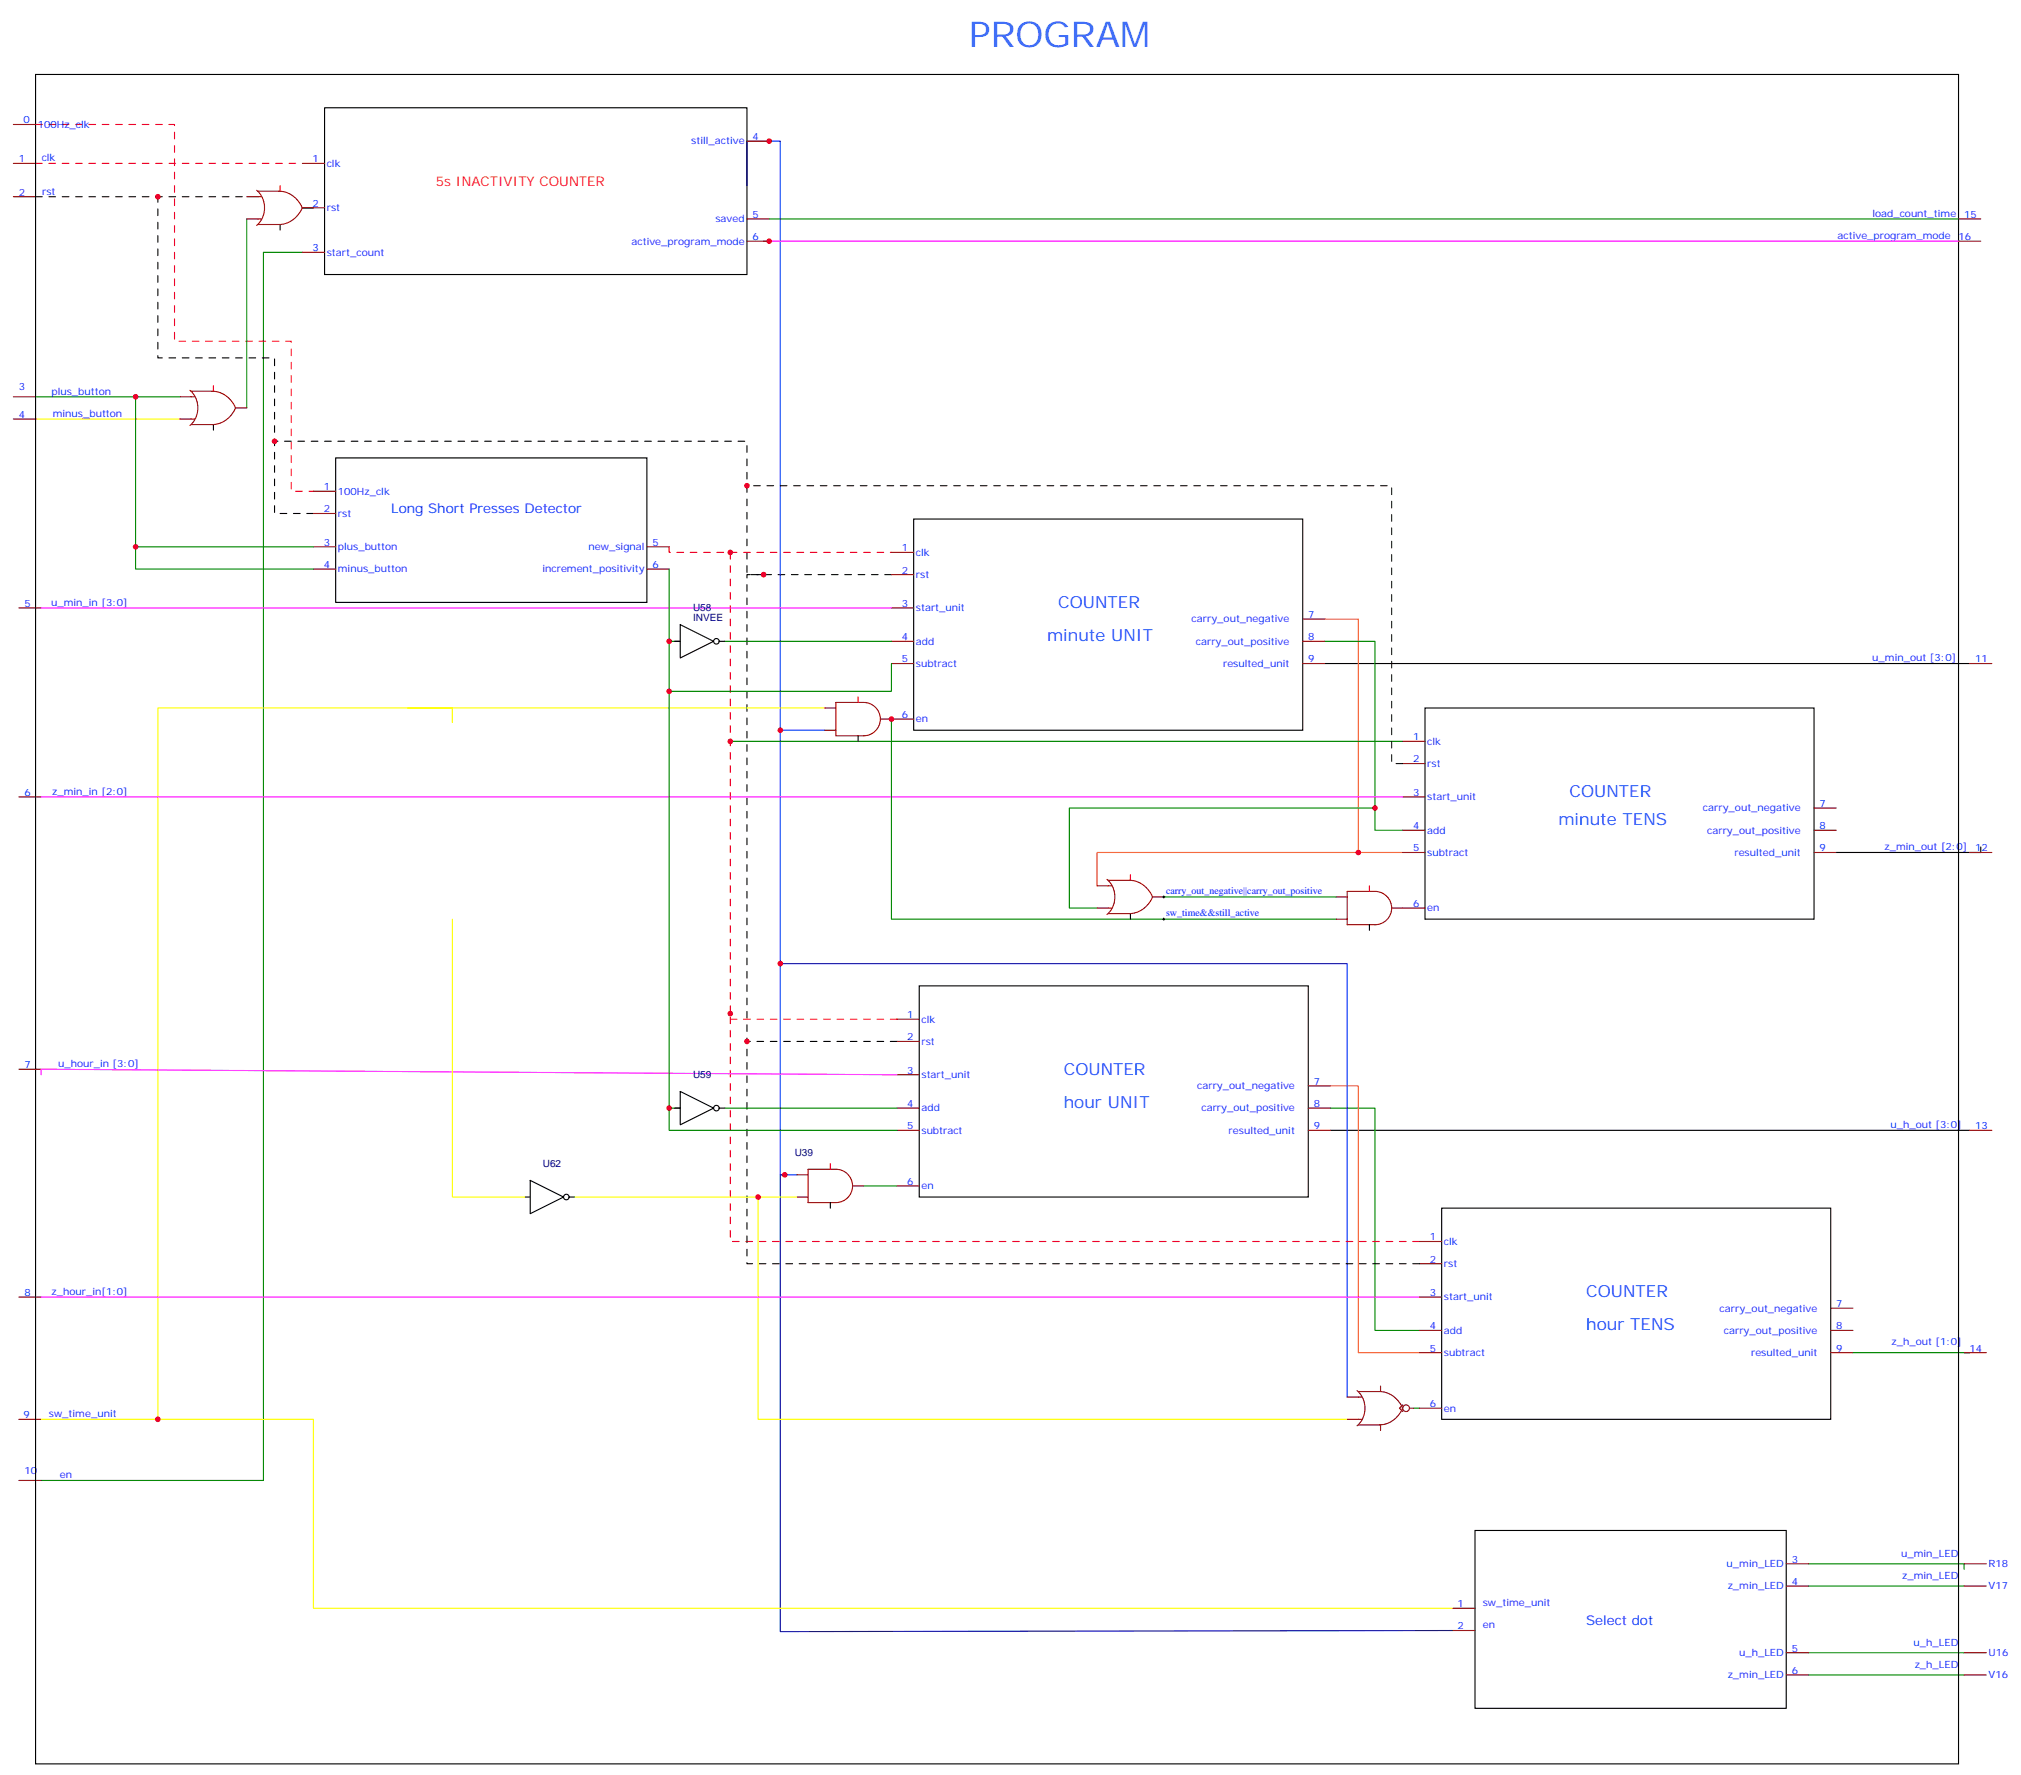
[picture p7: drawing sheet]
<svg xmlns="http://www.w3.org/2000/svg" width="641mm" height="563mm" viewBox="0 0 641 563" stroke-linecap="round" stroke-linejoin="round" font-family="sans-serif">
<g fill="none" stroke="#008700" stroke-width=".35">
<path d="M78.3 69.5v60M96 66h3.5M244.1 69.5h377.5M96 80.1h-12.4v389.8h-70.5M11.3 125.9h45.8M43 125.9v47.7h56.5M43 173.6v7h56.5M212.4 180.6v23h3.5M212.4 203.6v15.8h70.5v-8.8M212.4 219.4v132.3M230 203.6h52.9M420.5 203.6h15.9v59.9h8.8"/>
<path d="M231.8 235.3h213.4M282.9 228.2v63.5h141.1M436.4 256.5h-97v31.7h8.8M369.4 284.7h54.6M215.9 351.7h-3.5v7.1h72.3M230 351.7h54.7M422.3 351.7h14.1v70.6h14.1M274.1 376.4h10.6M588.1 429.3h37h-1.7M448.7 447h1.8M574 496.4h49.4v1.7M574 503.4h49.4"/>
<path d="M574 531.6h49.4M574 524.6h49.4"/>
</g>
<g fill="none" stroke="#870000" stroke-width=".35">
<path d="M4.2 39.5h7.1M4.2 51.9h7.1M96 51.9h7M237.1 44.8h7M4.2 62.4h7.1M78.3 62.4h3.5M78.3 69.5h3.5M96 66h7M237.1 69.5h7M237.1 76.6h7M621.6 69.5h7M621.6 76.6h7"/>
<path d="M96 80.1h7M4.2 125.9h7.1M4.2 133h7.1M57.1 125.9h3.6M57.1 133h3.6M74.8 129.5h3.5M99.5 155.9h7M99.5 163h7M99.5 173.6h7M205.3 173.6h7.1M282.9 175.3h7.1M6 193h7.1"/>
<path d="M99.5 180.6h7M205.3 180.6h7.1M282.9 193h7.1M282.9 182.4h7.1M413.5 196.5h7M282.9 210.6h7.1M282.9 203.6h7.1M413.5 210.6h7M413.5 203.6h7M625.1 210.6h7.1M261.8 224.7h3.5M261.8 231.8h3.5"/>
<path d="M279.4 228.2h10.6M445.2 235.3h7.1M6 252.9h7.1M445.2 252.9h7.1M445.2 242.4h7.1M575.7 256.5h7.1M445.2 270.6h7.1M445.2 263.5h7.1M575.7 270.6h7.1M575.7 263.5h7.1M625.1 270.6h7.1M348.2 288.2h3.5"/>
<path d="M348.2 281.2h3.5M365.8 284.7h3.6M424 284.7h3.6M424 291.7h3.6M441.7 288.2h10.6M6 339.4h7.1M284.7 323.5h7M284.7 330.6h7M284.7 358.8h7M284.7 351.7h7M284.7 341.1h7M415.2 358.8h7.1"/>
<path d="M415.2 351.7h7.1M415.2 344.7h7.1M625.1 358.8h7.1M252.9 372.9h3.6M252.9 379.9h3.6M270.6 376.4h3.5M284.7 376.4h7M450.5 394.1h7.1M6 411.7h7.1M450.5 411.7h7.1M450.5 401.1h7.1M581 415.2h7.1"/>
<path d="M438.1 439.9v1.8M450.5 429.3h7.1M450.5 422.3h7.1M581 429.3h7.1M581 422.3h7.1M623.4 429.3h7M6 450.5h7.1M427.6 443.4h4.6M427.6 450.5h4.6M430.7 441.4a7.4 7.4 0 0 1 0 11.1M431.1 441.7h6.7a8.2 8.2 0 0 1 7 4.5M438.1 452.3v1.7"/>
<path d="M444.8 447.7a8.2 8.2 0 0 1-7 4.6h-6.7M445.2 445.9l-1.1 1.1 1.1 1M447.3 447h1.4M450.5 447h7.1M6 469.9h7.1M566.9 496.4h7.1M623.4 496.4h7M461.1 510.5h7M461.1 517.5h7M566.9 503.4h7.1M623.4 503.4h7M566.9 531.6h7.1"/>
<path d="M566.9 524.6h7.1M623.4 531.6h7M623.4 524.6h7"/>
<circle cx="446.3" cy="447" r="1.06"/>
</g>
<path d="M249.1 372.9h-1.5v145l213.5-.4" fill="none" stroke="#009" stroke-width=".35"/>
<path d="M261.8 224.7h-132.3h14.1v4.6v-4.6h-93.5v225.8h49.4v60h361.6M143.6 291.7v88.2h22.9M182.4 379.9h70.5M240.6 379.9v70.6h187M13.1 450.5h37" fill="none" stroke="#ff0" stroke-width=".35"/>
<g fill="none" stroke="#000" stroke-width=".35">
<path d="M11.3 23.6h610.3v536.3h-610.3zM103 34.2h134.1v52.9h-134.1zM88.9 71.3v1.7M67.7 134.8v1.7M106.5 145.3h98.8v45.9h-98.8zM290 164.7h123.5v67.1h-123.5zM215.9 198.3l10.6 5.3-10.6 5.2zM214.1 203.6h1.8M228.2 203.6h1.8M420.5 210.6h204.6M272.3 233.5v1.8M452.3 224.7h123.4v67h-123.4z"/>
<path d="M628.6 268.8v1.8h-45.8M358.8 290v1.7M434.6 293.5v1.8M291.7 312.9h123.5v67h-123.5zM214.1 351.7h1.8M215.9 346.4l10.6 5.3-10.6 5.3zM228.2 351.7h1.8M422.3 358.8h202.8M166.5 379.9h1.8M168.3 374.6l10.6 5.3-10.6 5.3zM180.6 379.9h1.8M263.5 381.7v1.8"/>
<path d="M457.6 383.5h123.4v67h-123.4zM468.1 485.8h98.8v56.4h-98.8z"/>
<circle cx="227.4" cy="203.6" r=".88"/>
<circle cx="227.4" cy="351.7" r=".88"/>
<circle cx="179.7" cy="379.9" r=".88"/>
</g>
<path d="M420.5 196.5h10.6v74.1h14.1M422.3 344.7h8.8v84.6h19.4" fill="none" stroke="#f63" stroke-width=".35"/>
<path d="M237.1 58.9v-14.1h10.5v187h14.2M247.6 231.8v141.1h5.3M247.6 305.9h180v137.5" fill="none" stroke="#00f" stroke-width=".35"/>
<g fill="none" stroke="#a10000" stroke-width=".35">
<path d="M81.4 60.4a7.4 7.4 0 0 1 0 11.1M81.8 60.7h6.7a8.2 8.2 0 0 1 7.1 4.5M81.8 69.5h1.1M81.8 62.4h1.1M95.6 66.7a8.2 8.2 0 0 1-7.1 4.6h-6.7M95.6 65.3a1.07 1.07 0 0 1 0 1.4M60.3 123.9a7.4 7.4 0 0 1 0 11.1M60.7 124.2h6.7a8.2 8.2 0 0 1 7 4.5M60.7 133h1M60.7 125.9h1M74.4 128.8a1.07 1.07 0 0 1 0 1.4 8.2 8.2 0 0 1-7 4.6h-6.7M265.3 223h8.8a5.3 5.3 0 0 1 5.3 5.2 5.3 5.3 0 0 1-5.3 5.3h-8.8z"/>
<path d="M351.3 279.1a7.4 7.4 0 0 1 0 11.2M351.7 279.4h6.7a8.2 8.2 0 0 1 7.3 5.3 8.2 8.2 0 0 1-7.3 5.3h-6.7M351.7 288.2h1.1M351.7 281.2h1.1M427.6 282.9h8.8a5.3 5.3 0 0 1 5.3 5.3 5.3 5.3 0 0 1-5.3 5.3h-8.8zM256.5 371.1h8.8a5.3 5.3 0 0 1 5.3 5.3 5.3 5.3 0 0 1-5.3 5.3h-8.8zM444.9 446.3a1.07 1.07 0 0 1 0 1.4"/>
</g>
<path d="M99.5 163h-12.4v-49.4h-37v-51.2M282.9 182.4h-45.8v-42.3h-150M284.7 330.6h-47.6v-148.2h5.3M450.5 401.1h-213.4v-70.5" fill="none" stroke="#000" stroke-width=".35" stroke-dasharray="2.1 2.1"/>
<path d="M11.3 39.5h44.1v68.8h37v47.6h7.1M212.4 173.6v1.7h70.5M284.7 323.5h-52.9v-148.2M450.5 394.1h-218.7v-72.4" fill="none" stroke="#f00" stroke-width=".35" stroke-dasharray="2.1 2.1"/>
<path d="M11.3 62.4h67M445.2 242.4h-3.5v-88.2h-204.6" fill="none" stroke="#300" stroke-width=".35" stroke-dasharray="2.1 2.1"/>
<path d="M88.9 58.9v1.8M67.7 122.4v1.8M272.3 221.2v1.8M358.8 277.6v1.8M434.6 281.2v1.7M263.5 369.4v1.7" fill="none" stroke="#f00" stroke-width=".35"/>
<path d="M11.3 51.9h84.7" fill="none" stroke="#f03" stroke-width=".35" stroke-dasharray="2.1 2.1"/>
<path d="M11.3 133h45.8" fill="none" stroke="#f90" stroke-width=".35"/>
<path d="M242.4 76.6h379.2M13.1 193h269.8M13.1 252.9h432.1M13.1 341.1v-1.7l271.6 1.7M13.1 411.7h437.4" fill="none" stroke="#f0f" stroke-width=".35"/>
<path d="M431.1 270.6h-82.9v10.6" fill="none" stroke="#f60" stroke-width=".35"/>
<path d="M369 284.7h.7M369 291.7h.7M369.4 284.3v.7M369.4 291.4v.7" fill="none" stroke="#000" stroke-width=".32"/>
<g fill="#c00">
<circle cx="249.1" cy="372.9" r=".88"/>
<circle cx="247.7" cy="305.9" r=".88"/>
<circle cx="242.4" cy="182.4" r=".88"/>
<circle cx="87.1" cy="140.1" r=".88"/>
<circle cx="231.8" cy="321.7" r=".88"/>
<circle cx="231.8" cy="175.3" r=".88"/>
<circle cx="50.1" cy="62.4" r=".88"/>
<circle cx="50.1" cy="450.5" r=".88"/>
<circle cx="237.1" cy="330.6" r=".88"/>
<circle cx="231.8" cy="235.3" r=".88"/>
<circle cx="212.4" cy="203.6" r=".88"/>
<circle cx="212.4" cy="219.4" r=".88"/>
<circle cx="212.4" cy="351.7" r=".88"/>
<circle cx="43" cy="125.9" r=".88"/>
<circle cx="43" cy="173.6" r=".88"/>
<circle cx="240.6" cy="379.9" r=".88"/>
<circle cx="247.7" cy="231.8" r=".88"/>
<circle cx="244.1" cy="44.8" r=".88"/>
<circle cx="244.1" cy="76.6" r=".88"/>
<circle cx="282.9" cy="228.2" r=".88"/>
<circle cx="436.4" cy="256.5" r=".88"/>
<circle cx="431.1" cy="270.6" r=".88"/>
<circle cx="237.1" cy="154.2" r=".88"/>
</g>
<text font-size="11.3" fill="#09f" x="307.6" y="14.8">PROGRAM</text>
<g font-size="5.3" fill="#06f">
<text x="335.8" y="193">COUNTER</text>
<text x="332.3" y="203.6">minute UNIT</text>
<text x="498.1" y="252.9">COUNTER</text>
<text x="494.6" y="261.8">minute TENS</text>
<text x="337.6" y="341.1">COUNTER</text>
<text x="337.6" y="351.7">hour UNIT</text>
<text x="503.4" y="411.7">COUNTER</text>
<text x="503.4" y="422.3">hour TENS</text>
</g>
<text font-size="4.2" fill="#f03" x="138.3" y="58.9">5s INACTIVITY COUNTER</text>
<g font-size="4.2" fill="#00f">
<text x="124.2" y="163">Long Short Presses Detector</text>
<text x="503.4" y="515.8">Select dot</text>
</g>
<g font-size="3.2" fill="#00f">
<text x="7.5" y="39.2">0</text>
<text x="12" y="40.6">100Hz_clk</text>
<text x="219.4" y="45.9">still_active</text>
<text x="238.8" y="44.5">4</text>
<text x="6" y="51.5">1</text>
<text x="13.2" y="51.2">clk</text>
<text x="99.2" y="51.5">1</text>
<text x="103.7" y="52.9">clk</text>
<text x="6" y="62.1">2</text>
<text x="13.4" y="61.7">rst</text>
<text x="99.2" y="65.6">2</text>
<text x="103.7" y="67">rst</text>
<text x="227.1" y="70.6">saved</text>
<text x="238.8" y="69.1">5</text>
<text x="594.2" y="68.8">load_count_time</text>
<text x="623.4" y="69.1">15</text>
<text x="200.4" y="77.6">active_program_mode</text>
<text x="238.8" y="76.2">6</text>
<text x="583.2" y="75.8">active_program_mode</text>
<text x="621.6" y="76.2">16</text>
<text x="99.2" y="79.7">3</text>
<text x="103.7" y="81.1">start_count</text>
<text x="6" y="123.8">3</text>
<text x="16.3" y="125.2">plus_button</text>
<text x="6" y="132.6">4</text>
<text x="16.8" y="132.3">minus_button</text>
<text x="102.8" y="155.6">1</text>
<text x="107.2" y="157">100Hz_clk</text>
<text x="102.8" y="162.6">2</text>
<text x="107.2" y="164">rst</text>
<text x="102.8" y="173.2">3</text>
<text x="207.1" y="173.2">5</text>
<text x="107.2" y="174.6">plus_button</text>
<text x="186.8" y="174.6">new_signal</text>
<text x="286.2" y="175">1</text>
<text x="290.7" y="176.4">clk</text>
<text x="102.8" y="180.3">4</text>
<text x="107.2" y="181.7">minus_button</text>
<text x="172.2" y="181.7">increment_positivity</text>
<text x="207.1" y="180.3">6</text>
<text x="286.2" y="182">2</text>
<text x="290.7" y="183.4">rst</text>
<text x="7.8" y="192.6">5</text>
<text x="16.2" y="192.3">u_min_in [3:0]</text>
<text x="286.2" y="192.6">3</text>
<text x="290.7" y="194">start_unit</text>
<text x="378.2" y="197.6">carry_out_negative</text>
<text x="415.2" y="196.1">7</text>
<text x="286.2" y="203.2">4</text>
<text x="415.2" y="203.2">8</text>
<text x="290.7" y="204.6">add</text>
<text x="379.6" y="204.6">carry_out_positive</text>
<text x="594.2" y="209.9">u_min_out [3:0]</text>
<text x="286.2" y="210.3">5</text>
<text x="290.7" y="211.7">subtract</text>
<text x="388.2" y="211.7">resulted_unit</text>
<text x="415.2" y="210.3">9</text>
<text x="626.9" y="210.3">11</text>
<text x="286.2" y="227.9">6</text>
<text x="290.7" y="229.3">en</text>
<text x="448.5" y="234.9">1</text>
<text x="453" y="236.4">clk</text>
<text x="448.5" y="242">2</text>
<text x="453" y="243.4">rst</text>
<text x="7.8" y="252.6">6</text>
<text x="16.6" y="252.2">z_min_in [2:0]</text>
<text x="448.5" y="252.6">3</text>
<text x="453" y="254">start_unit</text>
<text x="540.5" y="257.5">carry_out_negative</text>
<text x="577.5" y="256.1">7</text>
<text x="448.5" y="263.2">4</text>
<text x="577.5" y="263.2">8</text>
<text x="453" y="264.6">add</text>
<text x="541.8" y="264.6">carry_out_positive</text>
<text x="598.1" y="269.9">z_min_out [2:0]</text>
<text x="448.5" y="270.2">5</text>
<text x="453" y="271.6">subtract</text>
<text x="550.5" y="271.6">resulted_unit</text>
<text x="577.5" y="270.2">9</text>
<text x="626.9" y="270.2">12</text>
<text x="370.1" y="283.8">carry_out_negative||carry_out_positive</text>
<text x="448.5" y="287.9">6</text>
<text x="370.1" y="290.9">sw_time&amp;&amp;still_active</text>
<text x="453" y="289.3">en</text>
<text x="288" y="323.1">1</text>
<text x="292.5" y="324.6">clk</text>
<text x="288" y="330.2">2</text>
<text x="292.5" y="331.6">rst</text>
<text x="7.8" y="339">7</text>
<text x="18.4" y="338.7">u_hour_in [3:0]</text>
<text x="288" y="340.8">3</text>
<text x="292.5" y="342.2">start_unit</text>
<text x="380" y="345.7">carry_out_negative</text>
<text x="417" y="344.3">7</text>
<text x="288" y="351.4">4</text>
<text x="292.5" y="352.8">add</text>
<text x="381.3" y="352.8">carry_out_positive</text>
<text x="417" y="351.4">8</text>
<text x="288" y="358.4">5</text>
<text x="292.5" y="359.8">subtract</text>
<text x="389.9" y="359.8">resulted_unit</text>
<text x="417" y="358.4">9</text>
<text x="600" y="358.1">u_h_out [3:0]</text>
<text x="626.9" y="358.4">13</text>
<text x="288" y="376.1">6</text>
<text x="292.5" y="377.5">en</text>
<text x="453.8" y="393.7">1</text>
<text x="458.3" y="395.1">clk</text>
<text x="453.8" y="400.8">2</text>
<text x="458.3" y="402.2">rst</text>
<text x="7.8" y="411.3">8</text>
<text x="16.3" y="411">z_hour_in[1:0]</text>
<text x="453.8" y="411.3">3</text>
<text x="458.3" y="412.8">start_unit</text>
<text x="545.8" y="416.3">carry_out_negative</text>
<text x="582.8" y="414.9">7</text>
<text x="453.8" y="421.9">4</text>
<text x="458.3" y="423.3">add</text>
<text x="547.1" y="423.3">carry_out_positive</text>
<text x="582.8" y="421.9">8</text>
<text x="453.8" y="429">5</text>
<text x="458.3" y="430.4">subtract</text>
<text x="555.8" y="430.4">resulted_unit</text>
<text x="582.8" y="429">9</text>
<text x="600.3" y="426.9">z_h_out [1:0]</text>
<text x="625.1" y="429">14</text>
<text x="15.5" y="449.8">sw_time_unit</text>
<text x="453.8" y="446.6">6</text>
<text x="458.3" y="448">en</text>
<text x="7.5" y="450.1">9</text>
<text x="7.8" y="467.8">10</text>
<text x="19" y="469.2">en</text>
<text x="548" y="497.4">u_min_LED</text>
<text x="568.7" y="496">3</text>
<text x="603.4" y="494.2">u_min_LED</text>
<text x="631.1" y="497.4">R18</text>
<text x="568.7" y="503.1">4</text>
<text x="603.7" y="501.3">z_min_LED</text>
<text x="470.6" y="509.8">sw_time_unit</text>
<text x="548.3" y="504.5">z_min_LED</text>
<text x="631.1" y="504.5">V17</text>
<text x="462.6" y="510.1">1</text>
<text x="462.6" y="517.2">2</text>
<text x="470.6" y="516.8">en</text>
<text x="551.9" y="525.6">u_h_LED</text>
<text x="568.7" y="524.2">5</text>
<text x="607.3" y="522.5">u_h_LED</text>
<text x="631.1" y="525.6">U16</text>
<text x="548.3" y="532.7">z_min_LED</text>
<text x="568.7" y="531.3">6</text>
<text x="607.7" y="529.5">z_h_LED</text>
<text x="631.1" y="532.7">V16</text>
</g>
<g font-size="3.2" fill="#000080">
<text x="220" y="197.2">INVEE</text>
<text x="220" y="194">U58</text>
<text x="220" y="342.3">U59</text>
<text x="172.3" y="370.6">U62</text>
<text x="252.2" y="366.9">U39</text>
</g>
</svg>
